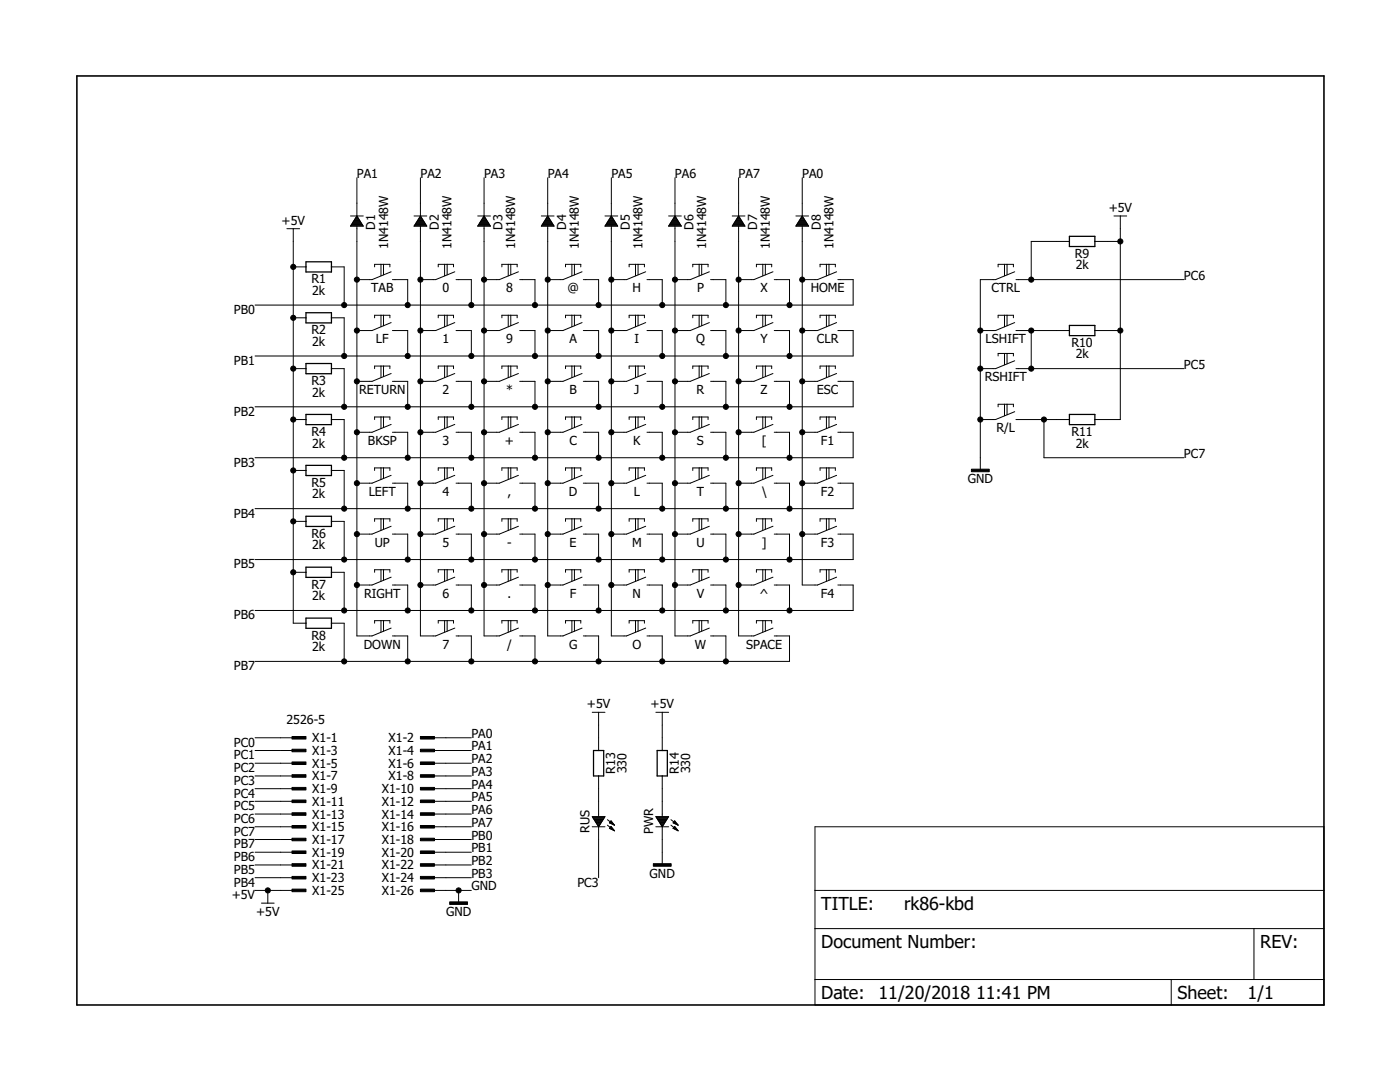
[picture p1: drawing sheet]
<svg xmlns="http://www.w3.org/2000/svg" width="279mm" height="216mm" viewBox="0 0 279 216" stroke-linecap="round" stroke-linejoin="round" font-family="sans-serif">
<path d="M15.3 15.2h248.9v185.3h-248.9z" fill="none" stroke="#000" stroke-width=".32"/>
<g fill="none" stroke="#000" stroke-width=".2">
<path d="M71.2 35.5v7.6M83.9 35.5v7.6M96.6 35.5v7.6M109.3 35.5v7.6M122 35.5v7.6M134.7 35.5v7.6M147.4 35.5v7.6M160.1 35.5v7.6M57.3 45.6h2.5M58.5 53.3h2.6M58.5 45.6v78.8h2.6M66.1 53.3h2.6v7.6"/>
<path d="M70 43.1h2.5M70 45.1h2.5M70.1 44.9h2.3M70.1 44.8h2.2M70.2 44.7h2M70.3 44.6h1.8M70.4 44.4h1.7M70.4 44.3h1.6M70.5 44.2h1.4M70.6 44.1h1.2M70.7 44h1.1M70.7 43.9h1"/>
<path d="M70.8 43.7h.8M70.9 43.6h.6M71 43.5h.5M71 43.4h.4M71.1 43.2h.2M71.2 43.1h.1M71.2 45.1v81.8h3.1l3.8-1.6M71.2 43.1l1.3 2h-2.5zM74.8 53.3v-.6h3v.6M76 52.7v2.3M76.5 52.7v2.1M78.1 54.2l-3.8 1.6h-3.1"/>
<path d="M78.3 55.8h3.1v5.1M82.6 43.1h2.6M82.7 45.1h2.5M82.8 44.9h2.3M82.8 44.8h2.2M82.9 44.7h2M83 44.6h1.8M83.1 44.4h1.7M83.1 44.3h1.6M83.2 44.2h1.4M83.3 44.1h1.2M83.4 44h1.1"/>
<path d="M83.4 43.9h1M83.5 43.7h.8M83.6 43.6h.6M83.7 43.5h.5M83.7 43.4h.4M83.8 43.2h.2M83.9 43.1h.1M83.9 45.1v81.8h3.1l3.8-1.6M83.9 43.1l1.3 2h-2.6zM87.5 53.3v-.6h3v.6M88.7 52.7v2.3M89.2 52.7v2.1"/>
<path d="M90.8 54.2l-3.8 1.6h-3.1M91 55.8h3.1v5.1M95.3 43.1h2.6M95.4 45.1h2.4M95.5 44.9h2.3M95.5 44.8h2.2M95.6 44.7h2M95.7 44.6h1.8M95.8 44.4h1.7M95.8 44.3h1.6M95.9 44.2h1.4M96 44.1h1.2"/>
<path d="M96.1 44h1.1M96.1 43.9h1M96.2 43.7h.8M96.3 43.6h.6M96.4 43.5h.5M96.4 43.4h.4M96.5 43.2h.2M96.6 43.1h.1M96.6 45.1v81.8h3.1l3.8-1.6M96.6 43.1l1.3 2h-2.6zM100.2 53.3v-.6h3v.6M101.4 52.7v2.3"/>
<path d="M101.9 52.7v2.1M103.5 54.2l-3.8 1.6h-3.1M103.7 55.8h3.1v5.1M108 43.1h2.6M108.1 45.1h2.4M108.2 44.9h2.3M108.2 44.8h2.2M108.3 44.7h2M108.4 44.6h1.8M108.5 44.4h1.7M108.5 44.3h1.6M108.6 44.2h1.4"/>
<path d="M108.7 44.1h1.2M108.8 44h1.1M108.8 43.9h1M108.9 43.7h.8M109 43.6h.6M109.1 43.5h.5M109.1 43.4h.4M109.2 43.2h.2M109.3 43.1h.1M109.3 45.1v81.8h3.1l3.8-1.6M109.3 43.1l1.3 2h-2.6zM112.9 53.3v-.6h3v.6"/>
<path d="M114.1 52.7v2.3M114.6 52.7v2.1M116.2 54.2l-3.8 1.6h-3.1M116.4 55.8h3.1v5.1M120.7 43.1h2.6M120.8 45.1h2.4M120.8 44.9h2.4M120.9 44.8h2.2M121 44.7h2M121.1 44.6h1.8M121.2 44.4h1.7M121.2 44.3h1.6"/>
<path d="M121.3 44.2h1.4M121.4 44.1h1.2M121.5 44h1.1M121.5 43.9h1M121.6 43.7h.8M121.7 43.6h.6M121.8 43.5h.5M121.8 43.4h.4M121.9 43.2h.2M122 43.1h.1M122 45.1v81.8h3.1l3.8-1.6M122 43.1l1.3 2h-2.6z"/>
<path d="M125.6 53.3v-.6h3v.6M126.8 52.7v2.3M127.3 52.7v2.1M128.9 54.2l-3.8 1.6h-3.1M129.1 55.8h3.1v5.1M133.4 43.1h2.6M133.5 45.1h2.4M133.5 44.9h2.4M133.6 44.8h2.2M133.7 44.7h2M133.8 44.6h1.8M133.9 44.4h1.7"/>
<path d="M133.9 44.3h1.6M134 44.2h1.4M134.1 44.1h1.2M134.2 44h1.1M134.2 43.9h1M134.3 43.7h.8M134.4 43.6h.6M134.5 43.5h.5M134.5 43.4h.4M134.6 43.2h.2M134.7 43.1h.1M134.7 45.1v81.8h3.1l3.8-1.6"/>
<path d="M134.7 43.1l1.3 2h-2.6zM138.3 53.3v-.6h3v.6M139.5 52.7v2.3M140 52.7v2.1M141.6 54.2l-3.8 1.6h-3.1M141.8 55.8h3.1v5.1M146.1 43.1h2.6M146.2 45.1h2.4M146.2 44.9h2.3M146.3 44.8h2.2M146.4 44.7h2M146.5 44.6h1.8"/>
<path d="M146.5 44.4h1.8M146.6 44.3h1.6M146.7 44.2h1.4M146.8 44.1h1.2M146.9 44h1.1M146.9 43.9h1M147 43.7h.8M147.1 43.6h.6M147.2 43.5h.5M147.2 43.4h.4M147.3 43.2h.2M147.4 43.1h.1"/>
<path d="M147.4 45.1v81.8h3.1l3.8-1.6M147.4 43.1l1.3 2h-2.6zM151 53.3v-.6h3v.6M152.2 52.7v2.3M152.7 52.7v2.1M154.3 54.2l-3.8 1.6h-3.1M154.5 55.8h3.1v5.1M158.8 43.1h2.6M158.9 45.1h2.4M158.9 44.9h2.3M159 44.8h2.2M159.1 44.7h2"/>
<path d="M159.2 44.6h1.8M159.2 44.4h1.8M159.3 44.3h1.6M159.4 44.2h1.4M159.5 44.1h1.2M159.6 44h1.1M159.6 43.9h1M159.7 43.7h.8M159.8 43.6h.6M159.9 43.5h.5M159.9 43.4h.4M160 43.2h.2"/>
<path d="M160.1 43.1h.1M160.1 45.1v71.6h3.1l3.8-1.5M160.1 43.1l1.3 2h-2.6zM163.7 53.3v-.6h3v.6M164.9 52.7v2.3M165.4 52.7v2.1M167 54.2l-3.8 1.6h-3.1M167.2 55.8h3.1v5.1h-119.4M199.2 53.3v-.6h3v.6M200.5 52.7v2.3M201 52.7v2.1M202.5 54.2l-3.8 1.6h-3.1v38.1"/>
<path d="M202.8 55.8h33.5M213.4 48.2h-7.6v7.6M218.5 48.2h5.1M222.3 43.1h2.6M223.6 43.1v40.6h-5.1M58.5 63.4h2.6M58.5 73.6h2.6M66.1 63.4h2.6v7.6M66.1 73.6h2.6v7.6M74.8 63.4v-.5h3v.5M74.8 73.6v-.6h3v.6M76 62.9v2.3"/>
<path d="M76 73v2.3M76.5 62.9v2.1M76.5 73v2.1M78.1 64.4l-3.8 1.6h-3.1M78.1 74.5l-3.8 1.6h-3.1M78.3 66h3.1v5M78.3 76.1h3.1v5.1M87.5 63.4v-.5h3v.5M87.5 73.6v-.6h3v.6M88.7 62.9v2.3M88.7 73v2.3M89.2 62.9v2.1"/>
<path d="M89.2 73v2.1M90.8 64.4l-3.8 1.6h-3.1M90.8 74.5l-3.8 1.6h-3.1M91 66h3.1v5M91 76.1h3.1v5.1M100.2 63.4v-.5h3v.5M100.2 73.6v-.6h3v.6M101.4 62.9v2.3M101.4 73v2.3M101.9 62.9v2.1M101.9 73v2.1M103.5 64.4l-3.8 1.6h-3.1"/>
<path d="M103.5 74.5l-3.8 1.6h-3.1M103.7 66h3.1v5M103.7 76.1h3.1v5.1M112.9 63.4v-.5h3v.5M112.9 73.6v-.6h3v.6M114.1 62.9v2.3M114.1 73v2.3M114.6 62.9v2.1M114.6 73v2.1M116.2 64.4l-3.8 1.6h-3.1M116.2 74.5l-3.8 1.6h-3.1M116.4 66h3.1v5"/>
<path d="M116.4 76.1h3.1v5.1M125.6 63.4v-.5h3v.5M125.6 73.6v-.6h3v.6M126.8 62.9v2.3M126.8 73v2.3M127.3 62.9v2.1M127.3 73v2.1M128.9 64.4l-3.8 1.6h-3.1M128.9 74.5l-3.8 1.6h-3.1M129.1 66h3.1v5M129.1 76.1h3.1v5.1M138.3 63.4v-.5h3v.5"/>
<path d="M138.3 73.6v-.6h3v.6M139.5 62.9v2.3M139.5 73v2.3M140 62.9v2.1M140 73v2.1M141.6 64.4l-3.8 1.6h-3.1M141.6 74.5l-3.8 1.6h-3.1M141.8 66h3.1v5M141.8 76.1h3.1v5.1M151 63.4v-.5h3v.5M151 73.6v-.6h3v.6M152.2 62.9v2.3"/>
<path d="M152.2 73v2.3M152.7 62.9v2.1M152.7 73v2.1M154.3 64.4l-3.8 1.6h-3.1M154.3 74.5l-3.8 1.6h-3.1M154.5 66h3.1v5M154.5 76.1h3.1v5.1M163.7 63.4v-.5h3v.5M163.7 73.6v-.6h3v.6M164.9 62.9v2.3M164.9 73v2.3M165.4 62.9v2.1"/>
<path d="M165.4 73v2.1M167 64.4l-3.8 1.6h-3.1M167 74.5l-3.8 1.6h-3.1M167.2 66h3.1v5h-119.4M167.2 76.1h3.1v5.1h-119.4M199.2 63.4v-.5h3v.5M199.2 71v-.5h3v.5M200.5 62.9v2.3M200.5 70.5v2.3M201 62.9v2.1M201 70.5v2.1M202.5 64.4l-3.8 1.6h-3.1"/>
<path d="M202.5 72l-3.8 1.6h-3.1M202.8 66h10.6M202.8 73.6h33.5M205.8 66v7.6M218.5 66h5.1M58.5 83.7h2.6M58.5 93.9h2.6M66.1 83.7h2.6v7.6M66.1 93.9h2.6v7.6M74.8 83.7v-.5h3v.5M74.8 93.9v-.5h3v.5M76 83.2v2.3"/>
<path d="M76 93.4v2.3M76.5 83.2v2.1M76.5 93.4v2.1M78.1 84.7l-3.8 1.6h-3.1M78.1 94.8l-3.8 1.6h-3.1M78.3 86.3h3.1v5M78.3 96.4h3.1v5.1M87.5 83.7v-.5h3v.5M87.5 93.9v-.5h3v.5M88.7 83.2v2.3M88.7 93.4v2.3M89.2 83.2v2.1"/>
<path d="M89.2 93.4v2.1M90.8 84.7l-3.8 1.6h-3.1M90.8 94.8l-3.8 1.6h-3.1M91 86.3h3.1v5M91 96.4h3.1v5.1M100.2 83.7v-.5h3v.5M100.2 93.9v-.5h3v.5M101.4 83.2v2.3M101.4 93.4v2.3M101.9 83.2v2.1M101.9 93.4v2.1M103.5 84.7l-3.8 1.6h-3.1"/>
<path d="M103.5 94.8l-3.8 1.6h-3.1M103.7 86.3h3.1v5M103.7 96.4h3.1v5.1M112.9 83.7v-.5h3v.5M112.9 93.9v-.5h3v.5M114.1 83.2v2.3M114.1 93.4v2.3M114.6 83.2v2.1M114.6 93.4v2.1M116.2 84.7l-3.8 1.6h-3.1M116.2 94.8l-3.8 1.6h-3.1M116.4 86.3h3.1v5"/>
<path d="M116.4 96.4h3.1v5.1M125.6 83.7v-.5h3v.5M125.6 93.9v-.5h3v.5M126.8 83.2v2.3M126.8 93.4v2.3M127.3 83.2v2.1M127.3 93.4v2.1M128.9 84.7l-3.8 1.6h-3.1M128.9 94.8l-3.8 1.6h-3.1M129.1 86.3h3.1v5M129.1 96.4h3.1v5.1M138.3 83.7v-.5h3v.5"/>
<path d="M138.3 93.9v-.5h3v.5M139.5 83.2v2.3M139.5 93.4v2.3M140 83.2v2.1M140 93.4v2.1M141.6 84.7l-3.8 1.6h-3.1M141.6 94.8l-3.8 1.6h-3.1M141.8 86.3h3.1v5M141.8 96.4h3.1v5.1M151 83.7v-.5h3v.5M151 93.9v-.5h3v.5M152.2 83.2v2.3"/>
<path d="M152.2 93.4v2.3M152.7 83.2v2.1M152.7 93.4v2.1M154.3 84.7l-3.8 1.6h-3.1M154.3 94.8l-3.8 1.6h-3.1M154.5 86.3h3.1v5M154.5 96.4h3.1v5.1M163.7 83.7v-.5h3v.5M163.7 93.9v-.5h3v.5M164.9 83.2v2.3M164.9 93.4v2.3M165.4 83.2v2.1"/>
<path d="M165.4 93.4v2.1M167 84.7l-3.8 1.6h-3.1M167 94.8l-3.8 1.6h-3.1M167.2 86.3h3.1v5h-119.4M167.2 96.4h3.1v5.1h-119.4M199.2 81.2v-.5h3v.5M200.5 80.7v2.3M201 80.7v2.1M202.5 82.1l-3.8 1.6h-3.1M202.8 83.7h10.6M208.3 83.7v7.6h28M58.5 104h2.6"/>
<path d="M58.5 114.2h2.6M66.1 104h2.6v7.7M66.1 114.2h2.6v7.6M74.8 104v-.5h3v.5M74.8 114.2v-.5h3v.5M76 103.5v2.3M76 113.7v2.3M76.5 103.5v2.1M76.5 113.7v2.1M78.1 105l-3.8 1.6h-3.1M78.1 115.2l-3.8 1.5h-3.1M78.3 106.6h3.1v5.1"/>
<path d="M78.3 116.7h3.1v5.1M87.5 104v-.5h3v.5M87.5 114.2v-.5h3v.5M88.7 103.5v2.3M88.7 113.7v2.3M89.2 103.5v2.1M89.2 113.7v2.1M90.8 105l-3.8 1.6h-3.1M90.8 115.2l-3.8 1.5h-3.1M91 106.6h3.1v5.1M91 116.7h3.1v5.1M100.2 104v-.5h3v.5"/>
<path d="M100.2 114.2v-.5h3v.5M101.4 103.5v2.3M101.4 113.7v2.3M101.9 103.5v2.1M101.9 113.7v2.1M103.5 105l-3.8 1.6h-3.1M103.5 115.2l-3.8 1.5h-3.1M103.7 106.6h3.1v5.1M103.7 116.7h3.1v5.1M112.9 104v-.5h3v.5M112.9 114.2v-.5h3v.5M114.1 103.5v2.3"/>
<path d="M114.1 113.7v2.3M114.6 103.5v2.1M114.6 113.7v2.1M116.2 105l-3.8 1.6h-3.1M116.2 115.2l-3.8 1.5h-3.1M116.4 106.6h3.1v5.1M116.4 116.7h3.1v5.1M125.6 104v-.5h3v.5M125.6 114.2v-.5h3v.5M126.8 103.5v2.3M126.8 113.7v2.3M127.3 103.5v2.1"/>
<path d="M127.3 113.7v2.1M128.9 105l-3.8 1.6h-3.1M128.9 115.2l-3.8 1.5h-3.1M129.1 106.6h3.1v5.1M129.1 116.7h3.1v5.1M138.3 104v-.5h3v.5M138.3 114.2v-.5h3v.5M139.5 103.5v2.3M139.5 113.7v2.3M140 103.5v2.1M140 113.7v2.1M141.6 105l-3.8 1.6h-3.1"/>
<path d="M141.6 115.2l-3.8 1.5h-3.1M141.8 106.6h3.1v5.1M141.8 116.7h3.1v5.1M151 104v-.5h3v.5M151 114.2v-.5h3v.5M152.2 103.5v2.3M152.2 113.7v2.3M152.7 103.5v2.1M152.7 113.7v2.1M154.3 105l-3.8 1.6h-3.1M154.3 115.2l-3.8 1.5h-3.1M154.5 106.6h3.1v5.1"/>
<path d="M154.5 116.7h3.1v5.1M163.7 104v-.5h3v.5M163.7 114.2v-.5h3v.5M164.9 103.5v2.3M164.9 113.7v2.3M165.4 103.5v2.1M165.4 113.7v2.1M167 105l-3.8 1.6h-3.1M167.2 106.6h3.1v5.1h-119.4M167.2 116.7h3.1v5.1h-119.4M66.1 124.4h2.6v7.6M74.8 124.4v-.6h3v.6"/>
<path d="M76 123.8v2.3M76.5 123.8v2.1M78.3 126.9h3.1v5.1M87.5 124.4v-.6h3v.6M88.7 123.8v2.3M89.2 123.8v2.1M91 126.9h3.1v5.1M100.2 124.4v-.6h3v.6M101.4 123.8v2.3M101.9 123.8v2.1M103.7 126.9h3.1v5.1M112.9 124.4v-.6h3v.6"/>
<path d="M114.1 123.8v2.3M114.6 123.8v2.1M116.4 126.9h3.1v5.1M125.6 124.4v-.6h3v.6M126.8 123.8v2.3M127.3 123.8v2.1M129.1 126.9h3.1v5.1M138.3 124.4v-.6h3v.6M139.5 123.8v2.3M140 123.8v2.1M141.8 126.9h3.1v5.1M151 124.4v-.6h3v.6"/>
<path d="M152.2 123.8v2.3M152.7 123.8v2.1M154.5 126.9h3.1v5.1h-106.7M50.9 147.2h7.6M50.9 149.8h7.6M50.9 152.3h7.6M50.9 154.8h7.6M50.9 157.4h7.6M50.9 159.9h7.6M86.4 147.2h7.7M86.4 149.8h7.7M86.4 152.3h7.7"/>
<path d="M86.4 154.8h7.7M86.4 157.4h7.7M86.4 159.9h7.7M118.2 142.1h2.5M119.5 142.1v7.7M119.5 154.8v8.1M130.9 142.1h2.5M132.2 142.1v7.7M132.2 154.8v8.1M50.9 165h7.6M50.9 177.7h7.6M50.9 162.4h7.6"/>
<path d="M50.9 167.5h7.6M50.9 170.1h7.6M50.9 172.6h7.6M50.9 175.1h7.6M53.4 177.7v2.5M86.4 165h7.7M86.4 177.7h7.7M86.4 162.4h7.7M86.4 167.5h7.7M86.4 170.1h7.7M86.4 172.6h7.7M86.4 175.1h7.7"/>
<path d="M91.5 177.7v2.5M118.2 165h2.5M118.2 162.9h2.5l-1.2 2.1zM118.2 163h2.5M118.3 163.2h2.3M118.4 163.3h2.1M118.5 163.4h2M118.5 163.5h1.9M118.6 163.6h1.7M118.7 163.7h1.5M118.8 163.9h1.4M118.9 164h1.2"/>
<path d="M118.9 164.1h1.1M119 164.2h.9M119.1 164.4h.8M119.1 164.5h.7M119.2 164.6h.5M119.3 164.7h.3M119.4 164.8h.2M119.4 165h.1M119.5 165v10.1M121.2 163.6l1.4 1.1M121.2 164.7l1.4 1.1M121.7 165.3h.6"/>
<path d="M121.7 164.1h.5M121.7 164.2h.6M121.7 165.2h.5M121.8 164h.3M121.8 165.1h.3M121.9 163.9h.1M121.9 165h.1M121.9 165.4h.5M121.9 163.8l.7 .9-1-.5zM121.9 164.9l.7 .9-1-.5zM122 164.4h.4M122.2 165.5h.3"/>
<path d="M122.2 164.5h.3M122.4 165.7h.2M122.5 164.6h.1M130.9 165h2.5M130.9 162.9h2.5l-1.2 2.1zM130.9 163h2.5M131 163.2h2.3M131.1 163.3h2.1M131.2 163.4h2M131.2 163.5h1.9M131.3 163.6h1.7M131.4 163.7h1.5"/>
<path d="M131.5 163.9h1.4M131.6 164h1.2M131.6 164.1h1.1M131.7 164.2h.9M131.8 164.4h.8M131.8 164.5h.7M131.9 164.6h.5M132 164.7h.3M132.1 164.8h.1M132.1 165h.1M132.2 165v7.6M133.9 163.6l1.4 1.1"/>
<path d="M133.9 164.7l1.4 1.1M134.4 165.3h.6M134.4 164.1h.5M134.4 164.2h.6M134.4 165.2h.5M134.5 164h.3M134.5 165.1h.3M134.6 163.9h.1M134.6 165h.1M134.6 165.4h.5M134.6 163.8l.7 .9-1-.5zM134.6 164.9l.7 .9-1-.5z"/>
<path d="M134.7 164.4h.4M134.9 165.5h.3M134.9 164.5h.3M135.1 165.7h.2M135.2 164.6h.1M162.6 165h101.6v35.5h-101.6zM162.6 177.7h101.6M52.2 180.2h2.5M162.6 185.3h101.6M162.6 195.5h101.6M233.7 195.5v5M250.3 185.3v10.2"/>
</g>
<g fill="none" stroke="#000" stroke-width=".25">
<path d="M61.1 52.2h5v2.1h-5zM213.4 47.2h5.1v2h-5.1zM61.1 62.4h5v2h-5zM61.1 72.5h5v2.1h-5zM213.4 64.9h5.1v2.1h-5.1zM61.1 82.7h5v2h-5zM61.1 92.9h5v2h-5zM213.4 82.7h5.1v2h-5.1zM61.1 103h5v2.1h-5zM61.1 113.2h5v2h-5zM61.1 123.3h5v2.1h-5zM118.4 149.8h2.1v5h-2.1z"/>
<path d="M131.1 149.8h2.1v5h-2.1z"/>
</g>
<g fill="#000" stroke="#000" stroke-width=".2">
<path d="M193.9 93.6h3.5v.5h-3.5zM58.3 147h2.8v.5h-2.8zM58.3 149.5h2.8v.5h-2.8zM58.3 152h2.8v.5h-2.8zM58.3 154.6h2.8v.5h-2.8zM58.3 157.1h2.8v.5h-2.8zM58.3 159.6h2.8v.5h-2.8zM83.9 147h2.8v.5h-2.8zM83.9 149.5h2.8v.5h-2.8zM83.9 152h2.8v.5h-2.8zM83.9 154.6h2.8v.5h-2.8zM83.9 157.1h2.8v.5h-2.8z"/>
<path d="M83.9 159.6h2.8v.5h-2.8zM58.3 162.2h2.8v.5h-2.8zM58.3 164.7h2.8v.5h-2.8zM58.3 167.3h2.8v.5h-2.8zM58.3 169.8h2.8v.5h-2.8zM58.3 172.3h2.8v.5h-2.8zM58.3 174.9h2.8v.5h-2.8zM58.3 177.4h2.8v.5h-2.8zM83.9 162.2h2.8v.5h-2.8zM83.9 164.7h2.8v.5h-2.8zM83.9 167.3h2.8v.5h-2.8zM83.9 169.8h2.8v.5h-2.8z"/>
<path d="M83.9 172.3h2.8v.5h-2.8zM83.9 174.9h2.8v.5h-2.8zM83.9 177.4h2.8v.5h-2.8zM89.7 180h3.6v.5h-3.6zM130.4 172.3h3.5v.5h-3.5z"/>
</g>
<g fill="#000" stroke="#000" stroke-width=".2">
<circle cx="58.5" cy="53.3" r=".51"/>
<circle cx="71.2" cy="55.8" r=".51"/>
<circle cx="83.9" cy="55.8" r=".51"/>
<circle cx="96.6" cy="55.8" r=".51"/>
<circle cx="109.3" cy="55.8" r=".51"/>
<circle cx="122" cy="55.8" r=".51"/>
<circle cx="134.7" cy="55.8" r=".51"/>
<circle cx="147.4" cy="55.8" r=".51"/>
<circle cx="160.1" cy="55.8" r=".51"/>
<circle cx="205.8" cy="55.8" r=".51"/>
<circle cx="223.6" cy="48.2" r=".51"/>
<circle cx="58.5" cy="73.6" r=".51"/>
<circle cx="58.5" cy="63.4" r=".51"/>
<circle cx="68.7" cy="71" r=".51"/>
<circle cx="68.7" cy="60.9" r=".51"/>
<circle cx="71.2" cy="76.1" r=".51"/>
<circle cx="71.2" cy="66" r=".51"/>
<circle cx="81.4" cy="60.9" r=".51"/>
<circle cx="81.4" cy="71" r=".51"/>
<circle cx="83.9" cy="76.1" r=".51"/>
<circle cx="83.9" cy="66" r=".51"/>
<circle cx="94.1" cy="60.9" r=".51"/>
<circle cx="94.1" cy="71" r=".51"/>
<circle cx="96.6" cy="76.1" r=".51"/>
<circle cx="96.6" cy="66" r=".51"/>
<circle cx="106.8" cy="60.9" r=".51"/>
<circle cx="106.8" cy="71" r=".51"/>
<circle cx="109.3" cy="66" r=".51"/>
<circle cx="109.3" cy="76.1" r=".51"/>
<circle cx="119.5" cy="60.9" r=".51"/>
<circle cx="119.5" cy="71" r=".51"/>
<circle cx="122" cy="76.1" r=".51"/>
<circle cx="122" cy="66" r=".51"/>
<circle cx="132.2" cy="60.9" r=".51"/>
<circle cx="132.2" cy="71" r=".51"/>
<circle cx="134.7" cy="66" r=".51"/>
<circle cx="134.7" cy="76.1" r=".51"/>
<circle cx="144.9" cy="60.9" r=".51"/>
<circle cx="144.9" cy="71" r=".51"/>
<circle cx="147.4" cy="66" r=".51"/>
<circle cx="147.4" cy="76.1" r=".51"/>
<circle cx="157.6" cy="60.9" r=".51"/>
<circle cx="157.6" cy="71" r=".51"/>
<circle cx="160.1" cy="76.1" r=".51"/>
<circle cx="160.1" cy="66" r=".51"/>
<circle cx="195.6" cy="66" r=".51"/>
<circle cx="195.6" cy="73.6" r=".51"/>
<circle cx="205.8" cy="66" r=".51"/>
<circle cx="205.8" cy="73.6" r=".51"/>
<circle cx="223.6" cy="66" r=".51"/>
<circle cx="58.5" cy="93.9" r=".51"/>
<circle cx="58.5" cy="83.7" r=".51"/>
<circle cx="68.7" cy="91.3" r=".51"/>
<circle cx="68.7" cy="81.2" r=".51"/>
<circle cx="71.2" cy="86.3" r=".51"/>
<circle cx="71.2" cy="96.4" r=".51"/>
<circle cx="81.4" cy="91.3" r=".51"/>
<circle cx="81.4" cy="81.2" r=".51"/>
<circle cx="83.9" cy="86.3" r=".51"/>
<circle cx="83.9" cy="96.4" r=".51"/>
<circle cx="94.1" cy="81.2" r=".51"/>
<circle cx="94.1" cy="91.3" r=".51"/>
<circle cx="96.6" cy="96.4" r=".51"/>
<circle cx="96.6" cy="86.3" r=".51"/>
<circle cx="106.8" cy="91.3" r=".51"/>
<circle cx="106.8" cy="81.2" r=".51"/>
<circle cx="109.3" cy="86.3" r=".51"/>
<circle cx="109.3" cy="96.4" r=".51"/>
<circle cx="119.5" cy="81.2" r=".51"/>
<circle cx="119.5" cy="91.3" r=".51"/>
<circle cx="122" cy="86.3" r=".51"/>
<circle cx="122" cy="96.4" r=".51"/>
<circle cx="132.2" cy="91.3" r=".51"/>
<circle cx="132.2" cy="81.2" r=".51"/>
<circle cx="134.7" cy="86.3" r=".51"/>
<circle cx="134.7" cy="96.4" r=".51"/>
<circle cx="144.9" cy="81.2" r=".51"/>
<circle cx="144.9" cy="91.3" r=".51"/>
<circle cx="147.4" cy="86.3" r=".51"/>
<circle cx="147.4" cy="96.4" r=".51"/>
<circle cx="157.6" cy="81.2" r=".51"/>
<circle cx="157.6" cy="91.3" r=".51"/>
<circle cx="160.1" cy="96.4" r=".51"/>
<circle cx="160.1" cy="86.3" r=".51"/>
<circle cx="195.6" cy="83.7" r=".51"/>
<circle cx="208.3" cy="83.7" r=".51"/>
<circle cx="58.5" cy="114.2" r=".51"/>
<circle cx="58.5" cy="104" r=".51"/>
<circle cx="68.7" cy="101.5" r=".51"/>
<circle cx="68.7" cy="111.7" r=".51"/>
<circle cx="71.2" cy="106.6" r=".51"/>
<circle cx="71.2" cy="116.7" r=".51"/>
<circle cx="81.4" cy="101.5" r=".51"/>
<circle cx="81.4" cy="111.7" r=".51"/>
<circle cx="83.9" cy="116.7" r=".51"/>
<circle cx="83.9" cy="106.6" r=".51"/>
<circle cx="94.1" cy="111.7" r=".51"/>
<circle cx="94.1" cy="101.5" r=".51"/>
<circle cx="96.6" cy="106.6" r=".51"/>
<circle cx="96.6" cy="116.7" r=".51"/>
<circle cx="106.8" cy="111.7" r=".51"/>
<circle cx="106.8" cy="101.5" r=".51"/>
<circle cx="109.3" cy="106.6" r=".51"/>
<circle cx="109.3" cy="116.7" r=".51"/>
<circle cx="119.5" cy="101.5" r=".51"/>
<circle cx="119.5" cy="111.7" r=".51"/>
<circle cx="122" cy="106.6" r=".51"/>
<circle cx="122" cy="116.7" r=".51"/>
<circle cx="132.2" cy="111.7" r=".51"/>
<circle cx="132.2" cy="101.5" r=".51"/>
<circle cx="134.7" cy="106.6" r=".51"/>
<circle cx="134.7" cy="116.7" r=".51"/>
<circle cx="144.9" cy="111.7" r=".51"/>
<circle cx="144.9" cy="101.5" r=".51"/>
<circle cx="147.4" cy="106.6" r=".51"/>
<circle cx="147.4" cy="116.7" r=".51"/>
<circle cx="157.6" cy="111.7" r=".51"/>
<circle cx="157.6" cy="101.5" r=".51"/>
<circle cx="160.1" cy="106.6" r=".51"/>
<circle cx="68.7" cy="121.8" r=".51"/>
<circle cx="68.7" cy="132" r=".51"/>
<circle cx="81.4" cy="121.8" r=".51"/>
<circle cx="81.4" cy="132" r=".51"/>
<circle cx="94.1" cy="121.8" r=".51"/>
<circle cx="94.1" cy="132" r=".51"/>
<circle cx="106.8" cy="121.8" r=".51"/>
<circle cx="106.8" cy="132" r=".51"/>
<circle cx="119.5" cy="132" r=".51"/>
<circle cx="119.5" cy="121.8" r=".51"/>
<circle cx="132.2" cy="132" r=".51"/>
<circle cx="132.2" cy="121.8" r=".51"/>
<circle cx="144.9" cy="132" r=".51"/>
<circle cx="144.9" cy="121.8" r=".51"/>
<circle cx="157.6" cy="121.8" r=".51"/>
<circle cx="53.4" cy="177.7" r=".51"/>
<circle cx="91.5" cy="177.7" r=".51"/>
</g>
<g font-size="3.6">
<text x="163.9" y="181.5">TITLE:</text>
<text x="180.4" y="181.5">rk86-kbd</text>
<text x="163.9" y="189.1">Document Number:</text>
<text x="251.5" y="189.1">REV:</text>
<text x="163.9" y="199.3">Date:</text>
<text x="175.3" y="199.3">11/20/2018</text>
<text x="194.8" y="199.3">11:41 PM</text>
<text x="235" y="199.3">Sheet:</text>
<text x="249" y="199.3">1/1</text>
</g>
<g font-size="2.5">
<text x="71.2" y="35.5">PA1</text>
<text x="83.9" y="35.5">PA2</text>
<text x="96.6" y="35.5">PA3</text>
<text x="109.3" y="35.5">PA4</text>
<text x="122" y="35.5">PA5</text>
<text x="134.7" y="35.5">PA6</text>
<text x="147.4" y="35.5">PA7</text>
<text x="160.1" y="35.5">PA0</text>
<text x="56.2" y="44.9">+5V</text>
<text x="74.9" y="45.9" transform="rotate(-90 74.9 45.9)">D1</text>
<text x="87.6" y="45.9" transform="rotate(-90 87.6 45.9)">D2</text>
<text x="100.3" y="45.9" transform="rotate(-90 100.3 45.9)">D3</text>
<text x="113" y="45.9" transform="rotate(-90 113 45.9)">D4</text>
<text x="125.7" y="45.9" transform="rotate(-90 125.7 45.9)">D5</text>
<text x="138.4" y="45.9" transform="rotate(-90 138.4 45.9)">D6</text>
<text x="151.1" y="45.9" transform="rotate(-90 151.1 45.9)">D7</text>
<text x="163.8" y="45.9" transform="rotate(-90 163.8 45.9)">D8</text>
<text x="221.3" y="42.3">+5V</text>
<text x="77.4" y="49.7" transform="rotate(-90 77.4 49.7)">1N4148W</text>
<text x="90.1" y="49.7" transform="rotate(-90 90.1 49.7)">1N4148W</text>
<text x="102.8" y="49.7" transform="rotate(-90 102.8 49.7)">1N4148W</text>
<text x="115.5" y="49.7" transform="rotate(-90 115.5 49.7)">1N4148W</text>
<text x="128.2" y="49.7" transform="rotate(-90 128.2 49.7)">1N4148W</text>
<text x="140.9" y="49.7" transform="rotate(-90 140.9 49.7)">1N4148W</text>
<text x="153.6" y="49.7" transform="rotate(-90 153.6 49.7)">1N4148W</text>
<text x="166.3" y="49.7" transform="rotate(-90 166.3 49.7)">1N4148W</text>
<text x="214.5" y="51.5">R9</text>
<text x="214.7" y="53.8">2k</text>
<text x="62.1" y="56.6">R1</text>
<text x="62.3" y="58.8">2k</text>
<text x="74.1" y="58.3">TAB</text>
<text x="88.3" y="58.3">0</text>
<text x="101" y="58.3">8</text>
<text x="113.3" y="58.3">@</text>
<text x="126.2" y="58.3">H</text>
<text x="139.1" y="58.3">P</text>
<text x="151.8" y="58.3">X</text>
<text x="161.8" y="58.3">HOME</text>
<text x="197.9" y="58.3">CTRL</text>
<text x="236.3" y="55.8">PC6</text>
<text x="46.7" y="62.6">PB0</text>
<text x="62.1" y="66.7">R2</text>
<text x="62.3" y="69">2k</text>
<text x="75" y="68.5">LF</text>
<text x="88.3" y="68.5">1</text>
<text x="101" y="68.5">9</text>
<text x="113.6" y="68.5">A</text>
<text x="126.6" y="68.5">I</text>
<text x="138.9" y="68.5">Q</text>
<text x="151.8" y="68.5">Y</text>
<text x="163" y="68.5">CLR</text>
<text x="196.7" y="68.5">LSHIFT</text>
<text x="213.8" y="69.2">R10</text>
<text x="214.7" y="71.5">2k</text>
<text x="46.7" y="72.8">PB1</text>
<text x="62.1" y="76.9">R3</text>
<text x="196.6" y="76.1">RSHIFT</text>
<text x="236.3" y="73.6">PC5</text>
<text x="46.7" y="83">PB2</text>
<text x="62.3" y="79.2">2k</text>
<text x="71.7" y="78.6">RETURN</text>
<text x="88.3" y="78.6">2</text>
<text x="101" y="78.6">*</text>
<text x="113.6" y="78.6">B</text>
<text x="126.6" y="78.6">J</text>
<text x="139" y="78.6">R</text>
<text x="151.8" y="78.6">Z</text>
<text x="163" y="78.6">ESC</text>
<text x="62.1" y="87">R4</text>
<text x="62.3" y="89.3">2k</text>
<text x="73.4" y="88.8">BKSP</text>
<text x="88.3" y="88.8">3</text>
<text x="100.8" y="88.8">+</text>
<text x="113.6" y="88.8">C</text>
<text x="126.4" y="88.8">K</text>
<text x="139.1" y="88.8">S</text>
<text x="152" y="88.8">[</text>
<text x="163.8" y="88.8">F1</text>
<text x="198.9" y="86.3">R/L</text>
<text x="213.8" y="87">R11</text>
<text x="214.7" y="89.3">2k</text>
<text x="46.7" y="93.1">PB3</text>
<text x="236.3" y="91.3">PC7</text>
<text x="62.1" y="97.2">R5</text>
<text x="62.3" y="99.5">2k</text>
<text x="73.6" y="99">LEFT</text>
<text x="88.3" y="99">4</text>
<text x="101.3" y="99">,</text>
<text x="113.5" y="99">D</text>
<text x="126.5" y="99">L</text>
<text x="139.1" y="99">T</text>
<text x="152" y="99">\</text>
<text x="163.8" y="99">F2</text>
<text x="193.1" y="96.4">GND</text>
<text x="46.7" y="103.3">PB4</text>
<text x="62.1" y="107.3">R6</text>
<text x="46.7" y="113.4">PB5</text>
<text x="62.3" y="109.6">2k</text>
<text x="74.8" y="109.1">UP</text>
<text x="88.3" y="109.1">5</text>
<text x="101.2" y="109.1">-</text>
<text x="113.7" y="109.1">E</text>
<text x="126.1" y="109.1">M</text>
<text x="139" y="109.1">U</text>
<text x="152" y="109.1">]</text>
<text x="163.8" y="109.1">F3</text>
<text x="62.1" y="117.5">R7</text>
<text x="62.3" y="119.8">2k</text>
<text x="72.7" y="119.3">RIGHT</text>
<text x="88.3" y="119.3">6</text>
<text x="101.3" y="119.3">.</text>
<text x="113.7" y="119.3">F</text>
<text x="126.3" y="119.3">N</text>
<text x="139" y="119.3">V</text>
<text x="151.6" y="119.3">^</text>
<text x="163.8" y="119.3">F4</text>
<text x="46.7" y="123.6">PB6</text>
<text x="62.1" y="127.7">R8</text>
<text x="62.3" y="129.9">2k</text>
<text x="72.6" y="129.4">DOWN</text>
<text x="88.3" y="129.4">7</text>
<text x="101.2" y="129.4">/</text>
<text x="113.6" y="129.4">G</text>
<text x="126.2" y="129.4">O</text>
<text x="138.7" y="129.4">W</text>
<text x="148.9" y="129.4">SPACE</text>
<text x="46.7" y="133.7">PB7</text>
<text x="117.1" y="141.4">+5V</text>
<text x="129.8" y="141.4">+5V</text>
<text x="46.7" y="149">PC0</text>
<text x="57.2" y="144.5">2526-5</text>
<text x="62.3" y="148.1">X1-1</text>
<text x="77.6" y="148.1">X1-2</text>
<text x="94.1" y="149.7">PA1</text>
<text x="94.1" y="147.2">PA0</text>
<text x="46.7" y="151.5">PC1</text>
<text x="46.7" y="154.1">PC2</text>
<text x="62.3" y="150.6">X1-3</text>
<text x="62.3" y="153.2">X1-5</text>
<text x="62.3" y="155.7">X1-7</text>
<text x="77.6" y="150.6">X1-4</text>
<text x="77.6" y="153.2">X1-6</text>
<text x="77.6" y="155.7">X1-8</text>
<text x="94.1" y="152.3">PA2</text>
<text x="94.1" y="154.8">PA3</text>
<text x="122.8" y="154.4" transform="rotate(-90 122.8 154.4)">R13</text>
<text x="125.1" y="154.3" transform="rotate(-90 125.1 154.3)">330</text>
<text x="135.5" y="154.4" transform="rotate(-90 135.5 154.4)">R14</text>
<text x="137.8" y="154.3" transform="rotate(-90 137.8 154.3)">330</text>
<text x="46.7" y="161.7">PC5</text>
<text x="46.7" y="156.6">PC3</text>
<text x="46.7" y="159.1">PC4</text>
<text x="62.3" y="158.3">X1-9</text>
<text x="62.3" y="160.8">X1-11</text>
<text x="76.2" y="158.3">X1-10</text>
<text x="76.2" y="160.8">X1-12</text>
<text x="94.1" y="157.4">PA4</text>
<text x="94.1" y="159.9">PA5</text>
<text x="46.7" y="164.2">PC6</text>
<text x="46.7" y="166.8">PC7</text>
<text x="62.3" y="163.3">X1-13</text>
<text x="62.3" y="165.9">X1-15</text>
<text x="76.2" y="163.3">X1-14</text>
<text x="76.2" y="165.9">X1-16</text>
<text x="94.1" y="167.5">PB0</text>
<text x="94.1" y="162.4">PA6</text>
<text x="94.1" y="165">PA7</text>
<text x="117.6" y="166.2" transform="rotate(-90 117.6 166.2)">RUS</text>
<text x="130.3" y="166.5" transform="rotate(-90 130.3 166.5)">PWR</text>
<text x="46.7" y="171.8">PB6</text>
<text x="46.7" y="169.3">PB7</text>
<text x="62.3" y="168.4">X1-17</text>
<text x="62.3" y="170.9">X1-19</text>
<text x="62.3" y="173.5">X1-21</text>
<text x="76.2" y="168.4">X1-18</text>
<text x="76.2" y="170.9">X1-20</text>
<text x="76.2" y="173.5">X1-22</text>
<text x="94.1" y="170.1">PB1</text>
<text x="94.1" y="172.6">PB2</text>
<text x="46.2" y="179.5">+5V</text>
<text x="46.7" y="176.9">PB4</text>
<text x="46.7" y="174.4">PB5</text>
<text x="62.3" y="176">X1-23</text>
<text x="62.3" y="178.6">X1-25</text>
<text x="76.2" y="176">X1-24</text>
<text x="76.2" y="178.6">X1-26</text>
<text x="94.1" y="175.1">PB3</text>
<text x="94.1" y="177.7">GND</text>
<text x="115.2" y="176.9">PC3</text>
<text x="129.6" y="175.1">GND</text>
<text x="51.1" y="182.8">+5V</text>
<text x="89" y="182.8">GND</text>
</g>
</svg>
